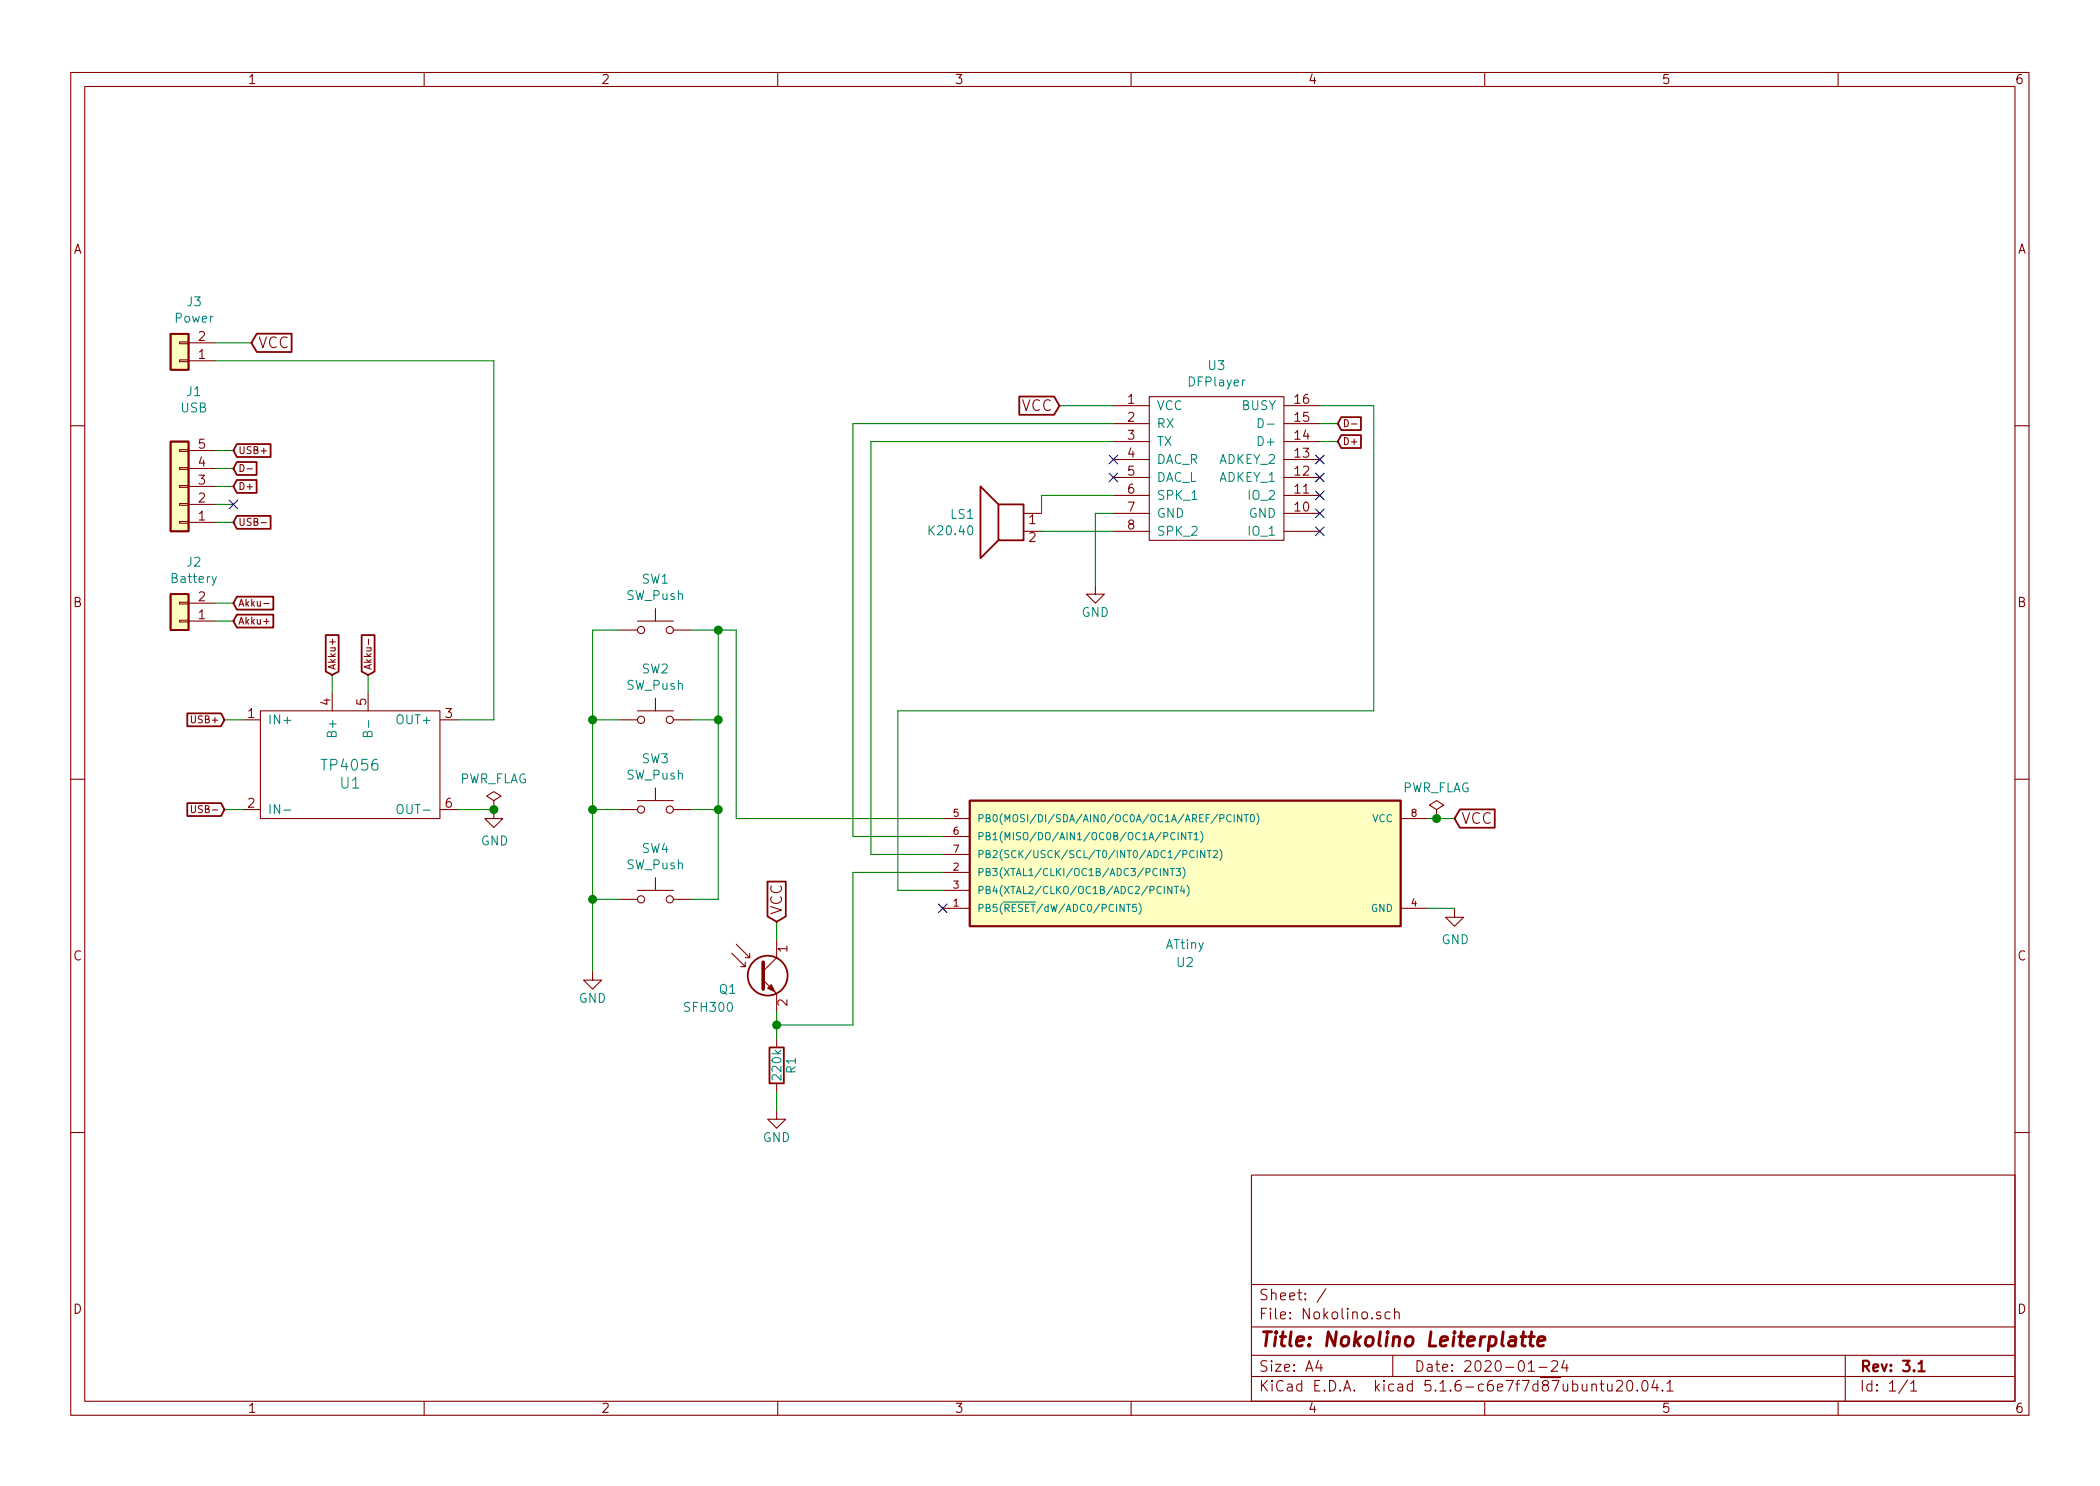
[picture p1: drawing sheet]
<svg xmlns="http://www.w3.org/2000/svg" width="297mm" height="210mm" viewBox="0 0 297 210" stroke-linecap="round" stroke-linejoin="round" font-family="sans-serif">
<g fill="none" stroke="#840000" stroke-width=".15">
<path d="M10 10.3h277v189.9h-277zM12 12.2h273v186.1h-273zM60 10.3v1.9M110 10.3v1.9M160 10.3v1.9M210 10.3v1.9M260 10.3v1.9M25.4 48.4h1.3v.2h-1.3zM25.4 50.9h1.3v.3h-1.3zM26.7 51h3.8M26.7 48.5h3.8M157.5 57.4h5.1"/>
<path d="M157.5 59.9h5.1M162.6 56.1h19v20.3h-19zM181.6 57.4h5.1M181.6 59.9h5.1M190.2 59.4a.5 .5 0 0 1 .5 .5 .5 .5 0 0 1-.5 .5zM191.2 60h.7M10 60.2h2M25.4 63.6h1.3v.3h-1.3zM25.4 66.2h1.3v.2h-1.3zM25.4 71.2h1.3v.3h-1.3zM25.4 73.8h1.3v.2h-1.3zM25.4 68.7h1.3v.3h-1.3z"/>
<path d="M26.7 73.9h3.8M26.7 71.4h3.8M26.7 68.8h3.8M26.7 66.3h3.8M26.7 63.7h3.8M34 65.7a.5 .5 0 0 1 .5 .5 .5 .5 0 0 1-.5 .5zM35 66.3h.7M36.9 74h.8M144.8 72.6h2.5M144.8 75.2h2.5M157.5 72.6h5.1M157.5 75.2h5.1"/>
<path d="M157.5 70.1h5.1M157.5 67.6h5.1M157.5 65h5.1M157.5 62.5h5.1M181.6 72.6h5.1M181.6 75.2h5.1M181.6 70.1h5.1M181.6 67.6h5.1M181.6 65h5.1M181.6 62.5h5.1M285 60.2h2M25.4 85.2h1.3v.3h-1.3z"/>
<path d="M25.4 87.8h1.3v.2h-1.3zM26.7 87.9h3.8M26.7 85.3h3.8M37.3 85.4h.7M37.3 87.9h.7M47 98v2.6M47 90.4v.8M52.1 98v2.6M52.1 90.4v.8M87.6 89.1h2.6M90.2 87.9h5M92.7 86.1v1.8"/>
<path d="M92.7 98.8v1.8M95.2 89.1h2.6M154.9 82.8v1.3h-1.2l1.2 1.2 1.3-1.2h-1.3M10 110.3h2M27.1 114v.8l.2 .2h.1l.2-.2v-.8M34.3 101.8h2.5M34.3 114.5h2.5M36.8 100.6h25.4v15.2h-25.4zM62.2 101.8h2.6M62.2 114.5h2.6M69.8 114.5v1.3h1.3l-1.3 1.3-1.2-1.3h1.2M69.8 113.3l1.1-.7-1.1-.6-1 .6 1 .7v1.2"/>
<path d="M69.8 114.5h.1M87.6 101.8h2.6M87.6 114.5h2.6M90.2 100.6h5M90.2 113.3h5M92.7 111.5v1.8M95.2 101.8h2.6M95.2 114.5h2.6M133.3 115.8h3.9M133.3 118.4h3.9M198.1 115.8h3.8M203.2 114.5l1-.6-1-.6-1 .6 1 .6v1.3"/>
<path d="M203.2 115.8h.1M285 110.3h2M83.8 137.4v1.3h1.3l-1.3 1.2-1.3-1.2h1.3M87.6 127.2h2.6M90.2 126h5M92.7 124.2v1.8M95.2 127.2h2.6M103.5 134.9l1.9 1.9v-.7M104.1 133.6l1.9 1.9v-.6M104.8 136.8h.6M105.4 135.5h.6M107.9 138.7l2 1.9v2.5"/>
<path d="M109.9 133v2.5l-2 1.9M133.3 126h3.9M133.3 128.5h3.9M133.3 123.4h3.9M133.3 120.9h3.9M198.1 128.5h3.8M205.7 128.5v1.3h1.3l-1.3 1.3-1.2-1.3h1.2M109.9 157.1v1.3h1.2l-1.2 1.2-1.3-1.2h1.3M109.9 146.9v1.3M109.9 153.3v1.3M10 160.2h2M177 166.3h108v32h-108z"/>
<path d="M285 160.2h2M60 198.3v1.9M110 198.3v1.9M160 198.3v1.9M177 194.8h108M177 191.8h108M177 187.8h108M177 181.8h108M186.5 192.5l-.4 1h1M186.8 193v1M187.6 182.3l-1.3 2M195.3 185.7a.37 .37 0 0 0-.6 .1v.1a.54 .54 0 0 0 .6 .3v.3l-.2 .1-.4-.1"/>
<path d="M196.6 185.7a.48 .48 0 0 0-.6 0l-.1 .2 .1 .6a.48 .48 0 0 0 .6 0M197 191.8v3M197.3 185.7a.41 .41 0 0 1 .6 .1v.8M197.3 185.1v1.5M210 198.3v1.9M216.2 194h.8M217.7 193.5h1.1M219.5 192.7l.2-.2h.3a.41 .41 0 0 1 .3 .7l-.9 .8h.9M221.3 192.5l-.4 1h.9M221.6 193v1M225.2 196a.38 .38 0 0 1 .6 0v.8M226.3 195.8h.6"/>
<path d="M226.5 195.3v1.3l.1 .1 .3 .1M227.4 195.8l.1 .9a.4 .4 0 0 0 .5 0M228 195.8v1M228.7 195.5l.2-.2 .5 .1a.4 .4 0 0 1 0 .6l-.8 .8h.9M230.2 195.5a.37 .37 0 0 1 .4-.2 .37 .37 0 0 1 .3 .3v.3a.72 .72 0 0 1-.3 .9l-.3-.1a1.2 1.2 0 0 1-.1-1.2zM231.6 196.7v.1l-.1-.1h.1v.1M232.4 195.4a.36 .36 0 0 1 .6 .2 .77 .77 0 0 1-.4 1.2 1 1 0 0 1-.2-1.4zM234 195.2l-.3 1.1h.9M234.4 195.8v1M235.2 196.7v.1l-.1-.1h.1v.1M235.8 195.8l.3-.3 .1-.2v1.5M235.8 196.8h.9"/>
<path d="M260 198.3v1.9M261 191.8v6.5M269.8 195.2l-1.2 2M270.3 195.8l.3-.3 .1-.2v1.5M270.3 196.8h.8"/>
<circle cx="90.7" cy="89.1" r=".51"/>
<circle cx="94.7" cy="89.1" r=".51"/>
<circle cx="90.7" cy="101.8" r=".51"/>
<circle cx="90.7" cy="114.5" r=".51"/>
<circle cx="94.7" cy="114.5" r=".51"/>
<circle cx="94.7" cy="101.8" r=".51"/>
<circle cx="90.7" cy="127.2" r=".51"/>
<circle cx="94.7" cy="127.2" r=".51"/>
</g>
<path d="M271.4 193l.3-.2 .1-.3v1.5M271.4 194h.8" fill="none" stroke="#840000" stroke-width=".3"/>
<path d="M213.6 189.2l.2-.1 .6 .1v.2l-.1 1M214.4 189.6l-.2 .1h-.5a.4 .4 0 0 0-.3 .3 .4 .4 0 0 0 .2 .4h.5l.2-.1M215.1 189.1h.8M215.5 188.4l-.2 1.8v.1l.4 .1M216.3 189.1h.7M216.6 188.4l-.2 1.8 .1 .1 .4 .1M217.5 189.8l1-.2v-.4l-.6-.1-.2 .1-.1 .2-.1 .8 .1 .1 .1 .1 .6-.1" fill="none" stroke="#840000" stroke-width=".41"/>
<g fill="none" stroke="#840000" stroke-width=".25">
<path d="M24.1 47.2h2.6v5.1h-2.6zM36.3 47.2h4.9v2.6h-4.9l-.7-1.3zM144.2 56.1h4.9l.8 1.3-.8 1.3h-4.9zM189.7 59h2.8v1.9h-2.8l-.5-1zM24.1 62.5h2.6v12.7h-2.6zM33.5 65.4h2.8v1.8h-2.8l-.5-.9zM33.5 67.9h2.8v1.8h-2.8l-.5-.9zM33.5 73h4.8v1.8h-4.8l-.5-.9zM33.5 62.8h4.8v1.9h-4.8l-.5-1zM141.2 71.4h3.6v5h-3.6zM141.2 71.4l-2.5-2.6v10.2l2.5-2.6M189.7 61.6h2.8v1.8h-2.8l-.5-.9z"/>
<path d="M24.1 84.1h2.6v5h-2.6zM33.5 84.4h5.2v1.9h-5.2l-.5-1zM33.5 87h5.2v1.8h-5.2l-.5-.9zM46.1 89.9h1.8v5.1l-.9 .5-.9-.5zM51.2 89.9h1.8v5.1l-.9 .5-.9-.5zM26.5 113.6h4.8l.4 .9-.4 1h-4.8zM26.5 100.9h4.8l.4 .9-.4 1h-4.8zM137.2 113.3h60.9v17.8h-60.9zM206.5 114.5h4.9v2.6h-4.9l-.8-1.3zM108.6 124.7h2.6v5l-1.3 .7-1.3-.7zM108.8 148.2h2.1v5.1h-2.1z"/>
<circle cx="108.6" cy="138" r="2.82"/>
</g>
<path d="M107.9 136.1v3.8" fill="none" stroke="#840000" stroke-width=".51"/>
<path d="M109.1 139.3l.5 1-1-.5z" fill="#840000" stroke="#840000" stroke-width=".15"/>
<g fill="#ffffc2" stroke="#ffffc2" stroke-width=".14">
<path d="M24.1 62.5h2.6v12.7h-2.6z"/>
<path d="M24.1 84.1h2.6v5h-2.6z"/>
<path d="M24.1 47.2h2.6v5.1h-2.6z"/>
<path d="M137.2 113.3h60.9v17.8h-60.9z"/>
</g>
<g fill="none" stroke="#008484" stroke-width=".15">
<path d="M178 59.2a.65 .65 0 0 1 .7 .5 .65 .65 0 0 1-.4 .8h-.3zM179.2 60h1M30.6 81.6l-.4 1.1-.2 .1M40.2 114.6h.9M52 103.8l.2-.3h.3l.1 .2v.5h-1.2v-.4l.1-.2 .2-.1 .2 .2 .1 .5M52.1 101.9v1M56.2 114l.3-.2a.47 .47 0 0 1 .5 .5l-.1 .6a.44 .44 0 0 1-.6 .2 1 1 0 0 1-.1-1.1zM166.2 117.9a.4 .4 0 0 0-.5 0 .4 .4 0 0 0-.1 .5l.2 .4h.2l.2-.1M166.6 117.8v1M167.7 117.8v1l-.6-1v1M168 117.8h.6M168.3 117.8v1"/>
<path d="M168.9 118.1l.3-.3v1M168.9 118.8h.6M169.8 117.6a1.13 1.13 0 0 1 0 1.6M172.5 115.8l.5-.1 .1-.1v-.3h-.6v1M174.1 115.3a.47 .47 0 0 0-.6 .4 .47 .47 0 0 0 .6 .5M174.6 115.3v1M175.6 115.3v1l-.5-1v1M176 115.3h.6M176.3 115.3v1M176.9 115.3h.3a.66 .66 0 0 1 0 1l-.3-.2zM177.8 115.1a1.2 1.2 0 0 1 0 1.6M159.3 128h.6"/>
<path d="M159.6 128v1M160.7 128h-.5v.4l.2-.1 .3 .1 .1 .1-.1 .4-.1 .1-.4-.1M161.1 127.8a1.13 1.13 0 0 1 0 1.6M164.1 122.9v1M164.7 125.4v1M165.2 122.9v1l-.6-1v1M165.5 122.9h.6M165.8 125.4v1l-.6-1v1M165.8 122.9v1M166.1 125.4h.6M166.3 122.9h.7l-.4 .4 .4 .1-.1 .4-.1 .1-.5-.1M166.4 125.4v1"/>
<path d="M167.2 125.4l-.2 .7h.6M167.3 122.7a1.13 1.13 0 0 1 0 1.6M167.3 120.9l.5-.1 .1-.1-.1-.3-.5-.1v1.1M167.5 125.7v.7M167.9 125.3a1.13 1.13 0 0 1 0 1.5M168.9 120.4a.47 .47 0 0 0-.6 .4 .47 .47 0 0 0 .6 .5M169.3 120.3v1.1M170.4 120.3v1.1l-.6-1.1v1.1M170.8 120.3h.5M171 120.3v1.1M171.6 120.4l.4-.1 .2 .1v.2l-.6 .8h.6M172.5 120.2a1.2 1.2 0 0 1 0 1.5"/>
</g>
<g fill="none" stroke="#008400" stroke-width=".15">
<path d="M30.5 51h39.3v50.8h-5M30.5 48.5h5.1M149.9 57.4h7.6M157.5 59.9h-36.9v58.5h12.7M186.7 59.9h2.5M186.7 57.4h7.6v43.2h-67.3v25.4h6.3M30.5 63.7h2.5M30.5 66.3h2.5M30.5 73.9h2.5M30.5 68.8h2.5M30.5 71.4h2.5M147.3 75.2h10.2"/>
<path d="M157.5 72.6h-2.6v10.2M157.5 62.5h-34.3v58.4h10.1M157.5 70.1h-10.2v2.5M186.7 62.5h2.5M30.5 85.3h2.5M30.5 87.9h2.5M47 95.5v2.5M52.1 95.5v2.5M87.6 89.1h-3.8v48.3M97.8 89.1h6.3v26.7h29.2M101.6 89.1v38.1h-3.8M31.7 114.5h2.6"/>
<path d="M31.7 101.8h2.6M64.8 114.5h5M83.8 114.5h3.8M83.8 101.8h3.8M97.8 114.5h3.8M97.8 101.8h3.8M201.9 115.8h3.8M83.8 127.2h3.8M109.9 130.4v2.6M133.3 123.4h-12.7v21.6h-10.7M201.9 128.5h3.8M109.9 143.1v3.8"/>
<path d="M109.9 154.6v2.5"/>
</g>
<g fill="#008400" stroke="#008400" stroke-width=".25">
<circle cx="83.8" cy="127.2" r=".51"/>
<circle cx="101.6" cy="114.5" r=".51"/>
<circle cx="83.8" cy="114.5" r=".51"/>
<circle cx="101.6" cy="89.1" r=".51"/>
<circle cx="101.6" cy="101.8" r=".51"/>
<circle cx="203.2" cy="115.8" r=".51"/>
<circle cx="69.9" cy="114.5" r=".51"/>
<circle cx="83.8" cy="101.8" r=".51"/>
<circle cx="109.9" cy="145" r=".51"/>
</g>
<g fill="none" stroke="#000084" stroke-width=".15">
<path d="M32.4 70.8l1.2 1.2M33.6 70.8l-1.2 1.2M156.9 66.9l1.2 1.3M156.9 64.4l1.2 1.2M158.1 66.9l-1.2 1.3M158.1 64.4l-1.2 1.2M186.1 74.6l1.2 1.2M186.1 72l1.2 1.2M186.1 69.5l1.2 1.2M186.1 66.9l1.2 1.3M186.1 64.4l1.2 1.2M187.3 74.6l-1.2 1.2"/>
<path d="M187.3 72l-1.2 1.2M187.3 69.5l-1.2 1.2M187.3 66.9l-1.2 1.3M187.3 64.4l-1.2 1.2M132.7 127.9l1.3 1.2M134 127.9l-1.3 1.2"/>
</g>
<text font-size="2.8" fill="#840000" x="178" y="190.5">Title: Nokolino Leiterplatte</text>
<g font-size="2.1" fill="#840000">
<text x="36.5" y="49.3">VCC</text>
<text x="144.5" y="58.2">VCC</text>
<text x="206.7" y="116.6">VCC</text>
<text x="110.6" y="129.5" transform="rotate(-90 110.6 129.5)">VCC</text>
<text x="178" y="184">Sheet: /</text>
<text x="178" y="186.7">File: Nokolino.sch</text>
<text x="178" y="196.9">KiCad E.D.A. kicad 5.1.6-c6e7f7d87ubuntu20.04.1</text>
<text x="178" y="194.1">Size: A4</text>
<text x="200" y="194.1">Date: 2020-01-24</text>
<text x="263" y="194.1">Rev: 3.1</text>
<text x="263" y="196.9">Id: 1/1</text>
</g>
<g font-size="2.1" fill="#008484">
<text x="45.8" y="109">TP4056</text>
<text x="48.2" y="111.6">U1</text>
</g>
<g font-size="1.8" fill="#840000">
<text x="35" y="11.9">1</text>
<text x="85" y="11.9">2</text>
<text x="135" y="11.9">3</text>
<text x="185" y="11.9">4</text>
<text x="235" y="11.9">5</text>
<text x="285" y="11.9">6</text>
<text x="10.4" y="35.9">A</text>
<text x="285.4" y="35.9">A</text>
<text x="28.1" y="50.8">1</text>
<text x="28.1" y="48.3">2</text>
<text x="159.5" y="57.1">1</text>
<text x="159.5" y="59.7">2</text>
<text x="183.2" y="59.7">15</text>
<text x="183.2" y="57.1">16</text>
<text x="28.1" y="63.5">5</text>
<text x="159.5" y="62.2">3</text>
<text x="159.5" y="64.8">4</text>
<text x="183.2" y="64.8">13</text>
<text x="183.2" y="62.2">14</text>
<text x="28.1" y="71.1">2</text>
<text x="28.1" y="68.6">3</text>
<text x="28.1" y="66">4</text>
<text x="159.5" y="67.3">5</text>
<text x="159.5" y="69.8">6</text>
<text x="183.2" y="69.8">11</text>
<text x="183.2" y="67.3">12</text>
<text x="28.1" y="73.7">1</text>
<text x="145.6" y="74.2">1</text>
<text x="145.6" y="76.7">2</text>
<text x="159.5" y="72.4">7</text>
<text x="159.5" y="74.9">8</text>
<text x="183.2" y="72.4">10</text>
<text x="10.4" y="85.9">B</text>
<text x="28.1" y="87.6">1</text>
<text x="28.1" y="85.1">2</text>
<text x="285.4" y="85.9">B</text>
<text x="35.1" y="101.6">1</text>
<text x="46.7" y="99.8" transform="rotate(-90 46.7 99.8)">4</text>
<text x="51.8" y="99.8" transform="rotate(-90 51.8 99.8)">5</text>
<text x="63" y="101.6">3</text>
<text x="35.1" y="114.3">2</text>
<text x="63" y="114.3">6</text>
<text x="10.4" y="135.9">C</text>
<text x="111.4" y="134.7" transform="rotate(-90 111.4 134.7)">1</text>
<text x="285.4" y="135.9">C</text>
<text x="111.4" y="142.3" transform="rotate(-90 111.4 142.3)">2</text>
<text x="10.4" y="185.9">D</text>
<text x="285.4" y="185.9">D</text>
<text x="35" y="199.9">1</text>
<text x="85" y="199.9">2</text>
<text x="135" y="199.9">3</text>
<text x="185" y="199.9">4</text>
<text x="235" y="199.9">5</text>
<text x="285" y="199.9">6</text>
</g>
<g font-size="1.8" fill="#008484">
<text x="24.8" y="45.7">Power</text>
<text x="26.5" y="43.4">J3</text>
<text x="171" y="52.4">U3</text>
<text x="25.6" y="58.4">USB</text>
<text x="26.5" y="56.1">J1</text>
<text x="163.6" y="58">VCC</text>
<text x="168.2" y="54.7">DFPlayer</text>
<text x="175.7" y="58">BUSY</text>
<text x="163.6" y="60.6">RX</text>
<text x="163.6" y="63.1">TX</text>
<text x="163.6" y="65.7">DAC_R</text>
<text x="172.4" y="65.7">ADKEY_2</text>
<text x="178.3" y="63.1">D+</text>
<text x="163.6" y="68.2">DAC_L</text>
<text x="163.6" y="70.7">SPK_1</text>
<text x="172.4" y="68.2">ADKEY_1</text>
<text x="176.8" y="70.7">IO_2</text>
<text x="131.6" y="75.7">K20.40</text>
<text x="134.5" y="73.4">LS1</text>
<text x="163.6" y="73.3">GND</text>
<text x="163.6" y="75.8">SPK_2</text>
<text x="176.7" y="73.3">GND</text>
<text x="176.8" y="75.8">IO_1</text>
<text x="24.4" y="82.5">Battery</text>
<text x="26.5" y="80.2">J2</text>
<text x="90.8" y="82.6">SW1</text>
<text x="88.6" y="84.9">SW_Push</text>
<text x="153" y="87.3">GND</text>
<text x="90.8" y="95.3">SW2</text>
<text x="88.6" y="97.6">SW_Push</text>
<text x="37.8" y="102.5">IN+</text>
<text x="47.6" y="103.9" transform="rotate(-90 47.6 103.9)">B+</text>
<text x="56.4" y="102.5">OUT+</text>
<text x="90.8" y="108">SW3</text>
<text x="64.9" y="110.8">PWR_FLAG</text>
<text x="88.6" y="110.3">SW_Push</text>
<text x="198.2" y="112.1">PWR_FLAG</text>
<text x="37.8" y="115.2">IN-</text>
<text x="56.9" y="115.2">OUT-</text>
<text x="68" y="119.6">GND</text>
<text x="88.6" y="123">SW_Push</text>
<text x="90.8" y="120.7">SW4</text>
<text x="164.9" y="134.3">ATtiny</text>
<text x="166.5" y="136.8">U2</text>
<text x="203.9" y="133.6">GND</text>
<text x="81.9" y="141.9">GND</text>
<text x="97" y="143.2">SFH300</text>
<text x="101.8" y="140.6">Q1</text>
<text x="110.5" y="152.7" transform="rotate(-90 110.5 152.7)">220k</text>
<text x="112.6" y="151.9" transform="rotate(-90 112.6 151.9)">R1</text>
<text x="107.9" y="161.6">GND</text>
</g>
<g font-size="1.4" fill="#840000">
<text x="33.7" y="64.2">USB+</text>
<text x="189.9" y="63">D+</text>
<text x="33.7" y="69.3">D+</text>
<text x="33.7" y="74.4">USB-</text>
<text x="33.7" y="85.8">Akku-</text>
<text x="33.7" y="88.4">Akku+</text>
<text x="47.5" y="94.9" transform="rotate(-90 47.5 94.9)">Akku+</text>
<text x="52.6" y="94.9" transform="rotate(-90 52.6 94.9)">Akku-</text>
<text x="27.4" y="102.3">USB+</text>
<text x="27.7" y="115">USB-</text>
<text x="134.9" y="115.6">5</text>
<text x="134.9" y="118.1">6</text>
<text x="199.6" y="115.6">8</text>
<text x="134.9" y="123.2">2</text>
<text x="134.9" y="125.7">3</text>
<text x="134.9" y="120.6">7</text>
<text x="134.9" y="128.3">1</text>
<text x="199.6" y="128.3">4</text>
</g>
<g font-size="1.4" fill="#008484">
<text x="138.2" y="116.3">PB0(MOSI/DI/SDA/AIN0/OC0A/OC1A/AREF/PCINT0)</text>
<text x="138.2" y="118.9">PB1(MISO/DO/AIN1/OC0B/OC1A/PCINT1)</text>
<text x="194.1" y="116.3">VCC</text>
<text x="138.2" y="123.9">PB3(XTAL1/CLKI/OC1B/ADC3/PCINT3)</text>
<text x="138.2" y="121.4">PB2(SCK/USCK/SCL/T0/INT0/ADC1/PCINT2)</text>
<text x="138.2" y="129">PB5(RESET/dW/ADC0/PCINT5)</text>
<text x="138.2" y="126.5">PB4(XTAL2/CLKO/OC1B/ADC2/PCINT4)</text>
<text x="194" y="129">GND</text>
</g>
</svg>
